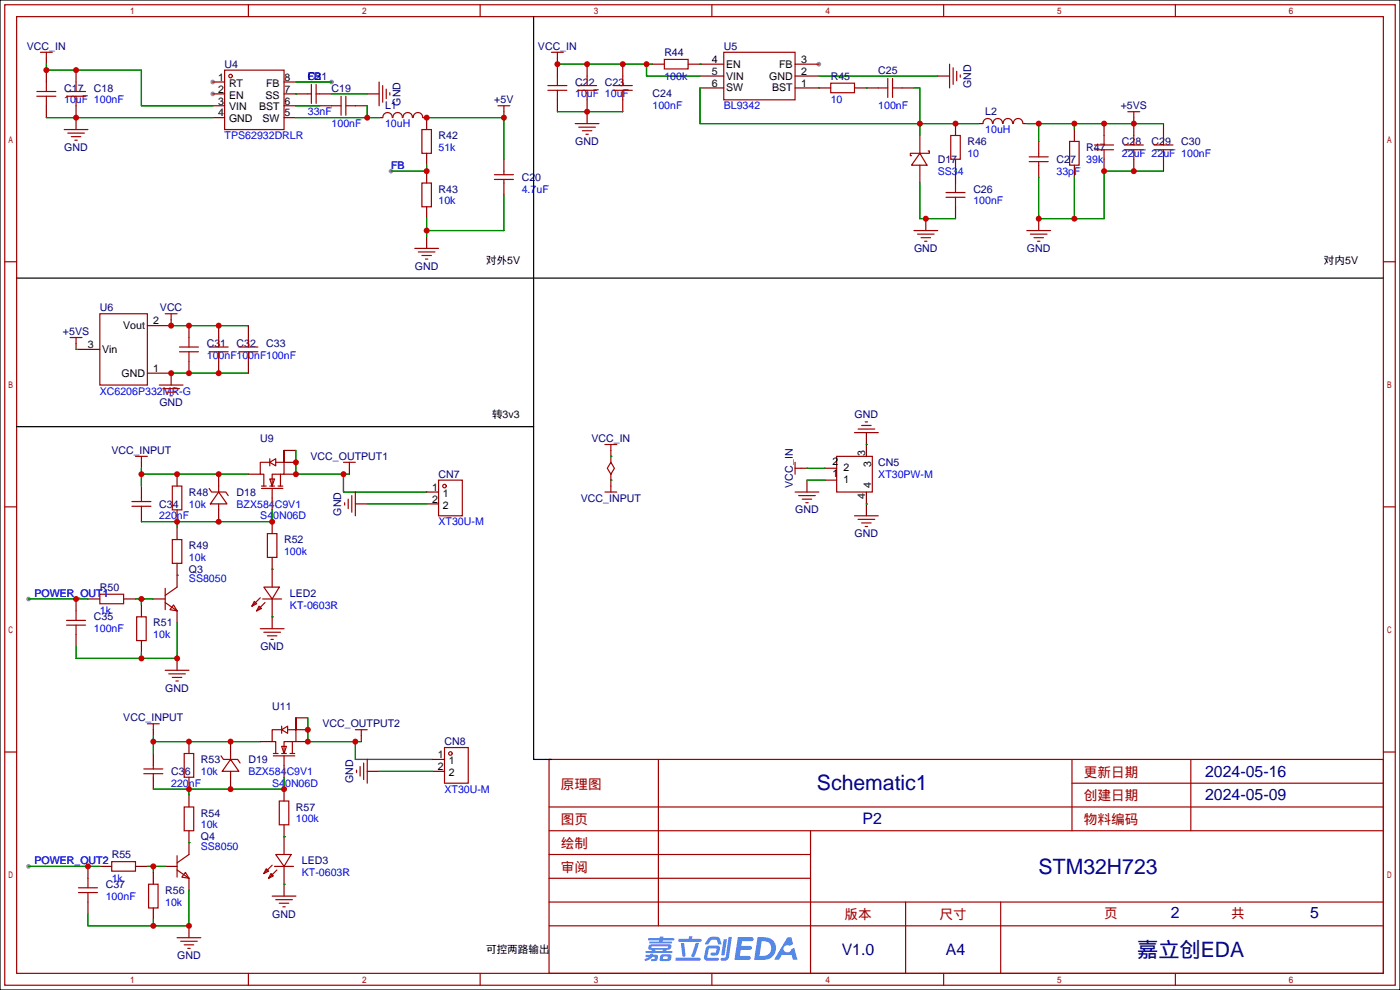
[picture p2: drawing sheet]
<svg xmlns="http://www.w3.org/2000/svg" width="299mm" height="212mm" viewBox="0 0 299 212" stroke-linecap="round" stroke-linejoin="round" font-family="sans-serif">
<path d="M0 0h299.2v211.6h-299.2z" fill="#fff" stroke="#000" stroke-width=".25"/>
<g fill="#999">
<circle cx="45.5" cy="17.5" r=".51"/>
<circle cx="45.5" cy="20.1" r=".51"/>
<circle cx="175" cy="13.7" r=".51"/>
<circle cx="83.6" cy="36.6" r=".51"/>
<circle cx="70.9" cy="17.5" r=".51"/>
<circle cx="6.1" cy="128" r=".51"/>
<circle cx="6.1" cy="185.2" r=".51"/>
</g>
<g fill="none" stroke="#a10000" stroke-width=".25">
<path d="M1 1h297.2v209.6h-297.2zM3.6 3.6h292.1v204.4h-292.1zM53.1 1v2.6M102.6 1v2.6M152.1 1v2.6M201.7 1v2.6M251.2 1v2.6M1 55.9h2.6M295.7 55.9h2.5M1 108.3h2.6M295.7 108.3h2.5M1 160.7h2.6"/>
<path d="M117.3 162.3h178.4v45.7h-178.4zM117.3 177.5h178.4M117.3 172.5h178.4M140.7 162.3v35.6M173.2 177.5v30.5M229.1 162.3v15.2M229.1 167.4h66.6M254.5 162.3v15.2M295.7 160.7h2.5M117.3 182.6h55.9M117.3 197.9h178.4M117.3 192.8h178.4"/>
<path d="M117.3 187.7h55.9M193.5 192.8v15.2M213.9 192.8v15.2M53.1 208v2.6M102.6 208v2.6M152.1 208v2.6M201.7 208v2.6M251.2 208v2.6"/>
</g>
<g fill="#5487ff">
<path d="M157.7 200.3h2.7a.48 .48 0 0 1 .7 .4 .48 .48 0 0 1-.7 .4h-1.8l-.2 1.1h1.9a.43 .43 0 0 1 .4 .4 .43 .43 0 0 1-.5 .4h-1.9l-.2 1.3h1.7a.45 .45 0 0 1 .6 .2 .45 .45 0 0 1-.2 .6h-3.2z"/>
<path d="M168.3 200.3h.8l.4 1.5-.7 .3a.84 .84 0 0 0-1.2 .3 .84 .84 0 0 0 .3 1.1 .84 .84 0 0 0 1.1-.4l.1-.2 .6-.3 .7 2.5h-.9l-.3-1h-2.1l-.6 1h-1.1z"/>
<path d="M154.7 200.8h.7l-.5 3.1a.36 .36 0 0 1-.4 .3 .36 .36 0 0 1-.3-.3z"/>
<path d="M155.7 200.2h.7l-.6 4.3a1.13 1.13 0 0 1-1.8 .6l.2-.4h.8l.1-.2z"/>
<path d="M151.4 200.6l.6-.4h1a.77 .77 0 0 1 .9 .5l.3 1-.2 .2h-.5l-.3-.9-.2-.2-1 .1-.7 1-.6-.1v-.2z"/>
<path d="M151 202.4l.5-.3h1.7a.81 .81 0 0 1 .7 .5 .81 .81 0 0 1-.2 .8 .81 .81 0 0 1-.9 .8h-.7a.32 .32 0 0 1-.3-.3 .32 .32 0 0 1 .4-.3h.8l.2-.9-1.7 .1-.3 1.8 2.2 .1a.32 .32 0 0 1 .3 .4 .32 .32 0 0 1-.4 .2h-2.3l-.4-.3-.1-.5z"/>
<path d="M144.4 204.7h5a.33 .33 0 0 1 .4 .3 .33 .33 0 0 1-.4 .3h-4.9l-.1-.1z"/>
<path d="M148.7 201.5h.7l-.6 2a.98 .98 0 0 1-.8 1.1l-.3-.3z"/>
<path d="M145.5 201.6h.7l.3 2.5a.34 .34 0 0 1-.3 .4 .34 .34 0 0 1-.4-.3z"/>
<path d="M145 200.7h2.2l.2-.6h.6l-.1 .6h1.8a.32 .32 0 0 1 .3 .3 .32 .32 0 0 1-.4 .3h-4.5l-.1-.2z"/>
<path d="M138 204.1h.9l.1-.3h.7l-.1 .3h.9a.82 .82 0 0 1-.6 1.3h-.7v-.4l.6-.1 .1-.3a.68 .68 0 0 0-.9 .4l-1.1 .4-.2-.4 1-.5h-.8z"/>
<path d="M138.6 200.5h2.4l.1-.3h.7l-.1 .3h2.2l.3 .3-.3 .2h-2.2l-.1 .2h1.8l.2 .3-.2 .1h-4.5l-.1-.4h2l.1-.2h-2.3l-.1-.2z"/>
<path d="M161.9 200.3l-.7 4.9h1.6a2.5 2.5 0 0 0 3.1-2.5 2.5 2.5 0 0 0-3.1-2.4zM162.8 201.1a1.61 1.61 0 0 1 2 1.5 1.61 1.61 0 0 1-1.8 1.7h-.7z"/>
<path d="M138.7 202a.55 .55 0 0 0-.2 .8 .55 .55 0 0 0 .7 .2l.1 .3h-1.3v.3l5.5 .1 .2-.2-.2-.2h-1.2l.2-.3a.7 .7 0 0 0 .9-.3 .7 .7 0 0 0-.1-.8l-4.1-.1zM139.3 202.3l3.3-.1 .2 .1-.2 .3h-3.2zM140 203h1.7l-.1 .3h-1.5z"/>
<path d="M141.2 204.2a1.05 1.05 0 0 0-.1 1.2 2.91 2.91 0 0 0 2.2-.2 .98 .98 0 0 0 0-1.2h-1.6zM141.8 204.5l.8-.1 .1 .4-.2 .2-.8-.1z"/>
</g>
<g fill="none" stroke="#a10000" stroke-width=".25">
<path d="M7.9 19.6h4M8.6 11.2h2.6M9.9 11.2v1.2M9.9 17.5v2.1M14.2 19.6h4.1M16.3 17.5v2.1M48 15h12.7v12.7h-12.7zM66.5 18v4.1M67.6 18v4.1M81 17.5v5.1M81.8 18.3v3.5M82.5 19.1v2"/>
<path d="M83.3 19.8v.5M117.1 19.3h4.1M117.1 18.3h4.1M117.9 11.2h2.5M119.1 11.2v1.2M119.1 16.3v2M119.1 19.3v2M123.4 19.3h4.1M123.4 18.3h4.1M125.5 16.3v2M125.5 19.3v2M131.1 19.3h4"/>
<path d="M131.1 18.3h4M133.1 16.3v2M133.1 19.3v2M142 12.7h5.1v2h-5.1zM154.7 11.2h15.2v10.1h-15.2zM177.5 17.8h5.1v2h-5.1zM187.7 18.8h2M189.7 16.8v4M190.8 18.8h2M190.8 16.8v4M202.9 13.7v5.1M203.7 14.5v3.5"/>
<path d="M204.5 15.2v2.1M205.2 16v.5M7.9 20.6h4M9.9 20.6v2M13.7 27.7h5.1M14.2 20.6h4.1M14.5 28.4h3.5M15.2 29.2h2.1M16 30h.5M16.3 20.6v2M65.8 20.1h.7M67.6 20.1h.7"/>
<path d="M70.9 22.6h2M72.9 20.6v4M73.9 22.6h2M73.9 20.6v4M81.8 25.1a1.01 1.01 0 0 1 1-1.1 1.01 1.01 0 0 1 1 1.1M84 25.1a1.01 1.01 0 0 1 1-1.1 1.01 1.01 0 0 1 1 1.1M86.1 25.1a1.01 1.01 0 0 1 1-1.1 1.01 1.01 0 0 1 1 1.1M88.3 25.1a1.01 1.01 0 0 1 1-1.1 1.01 1.01 0 0 1 1 1.1M90.2 27.7h2v5.1h-2zM90.2 39.1h2v5.1h-2zM105.7 38.4h4M105.7 37.3h4"/>
<path d="M106.4 22.6h2.6M107.7 22.6v1.3M107.7 36.6v.7M107.7 38.4v.7M122.9 26.4h5.1M123.7 27.2h3.6M124.5 27.9h2M125.2 28.7h.5M196.6 32.8l1.5 2.5h-3.3zM198.4 32.3h.2v.5h-4v.5h.2M203.2 29h2v5h-2zM204.2 39.1v2"/>
<path d="M210.1 26.4a1.01 1.01 0 0 1 1-1.1 1.01 1.01 0 0 1 1 1.1M212.2 26.4a1.01 1.01 0 0 1 1.1-1.1 1.01 1.01 0 0 1 1 1.1M214.4 26.4a1.01 1.01 0 0 1 1-1.1 1.01 1.01 0 0 1 1 1.1M216.6 26.4a1.01 1.01 0 0 1 1-1.1 1.01 1.01 0 0 1 1 1.1M220 34.5h4M220 33.5h4M222 32.8v.7M222 34.5v.8M228.6 30.2h2v5.1h-2zM233.9 32h4.1M233.9 31h4.1M236 29v2"/>
<path d="M236 32v2M240.3 32h4M240.3 31h4M241 23.9h2.6M242.3 23.9v1.2M242.3 29v2M242.3 32v2M246.6 32h4.1M246.6 31h4.1M248.7 29v2M248.7 32v2M88.6 53.1h5.1"/>
<path d="M89.4 53.8h3.6M90.2 54.6h2M90.9 55.4h.5M195.3 49.3h5.1M196.1 50h3.5M196.8 50.8h2.1M197.6 51.6h.5M202.2 42.2h4M202.2 41.1h4M204.2 42.2v2M219.5 49.3h5M220.2 50h3.6"/>
<path d="M221 50.8h2M221.7 51.6h.5M15 72.1h2.5M16.3 72.1v1.3M21.3 67.1h10.2v15.2h-10.2zM35.3 67.1h2.5M36.6 67.1v1.2M38.4 75.2h4M38.4 74.2h4M40.4 72.1v2.1M40.4 75.2v2M44.7 75.2h4.1"/>
<path d="M44.7 74.2h4.1M46.7 72.1v2.1M46.7 75.2v2M51.1 75.2h4M51.1 74.2h4M53.1 72.1v2.1M53.1 75.2v2M29 97.5h2.5M30.2 97.5v1.3M34 82.3h5.1M34.8 83.1h3.6M35.6 83.8h2"/>
<path d="M36.3 84.6h.5M57.7 98.8l1.2-.8v1.6zM57.7 98.8h-2.1v2.5h.8v2.6M57.7 98v1.6M58.9 98.8h1.8v-2.5v5h-2.5v2.6M73.4 98.8h2.5M74.7 98.8v1.3M129.3 95h2.5M130.6 98.8l.7 1.3-.7 1.2-.8-1.2zM130.6 95v1.3M169.9 98.8v2.5M178.8 97.5h7.6v7.7h-7.6z"/>
<path d="M182.6 92.5h5.1M183.4 91.7h3.5M184.1 90.9h2.1M184.9 90.2h.5M28.2 108.2h4.1M28.2 107.2h4.1M30.2 106.4v.8M30.2 108.2v.8M36.8 103.9h2.1v5.1h-2.1zM36.8 115.3h2.1v5.1h-2.1zM44.7 104.4l.5 .8h3.1l.5 .7M46.7 105.2l1.8 2.5h-3.5z"/>
<path d="M46.7 103.9v1.3M46.7 107.7v1.3M55.9 104.4h4.6M55.9 103.9h1M57.1 114h2.1v5.1h-2.1zM57.7 102.4h1l-.5 1.5zM57.7 103.9h1M58.2 104.4v2M59.4 103.9h1.1M59.9 101.3v2.6M73.7 107.4v.5M74.4 106.7v2"/>
<path d="M75.2 105.9v3.6M75.9 105.2v5M93.7 102.6h5.1v7.6h-5.1zM129.3 105.2h2.5M130.6 103.9v1.3M169.9 105.2h5.1M169.9 100.1h1.3M170.7 105.9h3.5M171.4 106.7h2.1M172.2 107.4h.5M182.6 110.2h5.1M183.4 111h3.5"/>
<path d="M184.1 111.8h2.1M184.9 112.5h.5M14.2 133.6h4.1M14.2 132.6h4.1M16.3 130.6v2M16.3 133.6v2M21.3 127h5.1v2h-5.1zM29.2 131.8h2v5.1h-2zM35.3 128.8l2.5 1.8M35.3 125.7v4.6M37.1 129.3l.7 1.3-1.5-.3zM37.8 125.5l-2.5 1.8"/>
<path d="M54.4 128.5l.5 .5-1.1 .5zM55.4 129.5l.5 .5-1 .6zM55.6 127.8l-1.8 1.7M55.6 134.4h5.1M56.1 128h4.1M56.4 125.5h3.3l-1.5 2.5zM56.4 135.1h3.5M56.6 128.8l-1.7 1.8M57.1 135.9h2.1M57.9 136.7h.5M31.5 154.7h2.5M32.8 154.7v1.3"/>
<path d="M35.3 143.3h5.1M36.1 144h3.5M36.8 144.8h2.1M37.6 145.5h.5M60.2 159.5h1l-.5 1.5zM60.2 156l1.3-.8v1.5zM60.2 156h-2v2.5h.7v2.5M60.2 155.2v1.5M61.5 156h1.7v-2.6v5.1h-2.5v2.5M62.5 158.5v2.5M75.9 156h2.6M77.2 156v1.2"/>
<path d="M95 159.8h5.1v7.6h-5.1zM30.7 165.4h4.1M30.7 164.3h4.1M32.8 163.6v.7M32.8 165.4v.7M39.4 161h2v5.1h-2zM39.4 172.5h2v5h-2zM47.2 161.5l.6 .8h3l.5 .8M49.3 162.3l1.8 2.5h-3.6zM49.3 161v1.3M49.3 164.8v1.3M58.4 161.5h4.6"/>
<path d="M58.4 161h1M59.7 171.2h2v5.1h-2zM60.2 161h1M60.7 161.5v2.1M62 161h1M76.2 164.6v.5M77 163.8v2.1M77.7 163.1v3.5M78.5 162.3v5.1M16.8 190.8h4M16.8 189.7h4M18.8 187.7v2"/>
<path d="M18.8 190.8v2M23.9 184.2h5.1v2h-5.1zM31.7 189h2.1v5.1h-2.1zM37.8 185.9l2.6 1.8M37.8 182.9v4.6M39.6 186.4l.8 1.3-1.5-.2zM40.4 182.6l-2.6 1.8M56.9 185.7l.5 .5-1 .5zM57.9 186.7l.5 .5-1 .5zM58.2 184.9l-1.8 1.8M58.2 191.5h5M58.7 185.2h4"/>
<path d="M58.9 182.6h3.3l-1.5 2.6zM58.9 192.3h3.6M59.2 185.9l-1.8 1.8M59.7 193h2M60.5 193.8h.5M37.8 200.4h5.1M38.6 201.2h3.6M39.4 201.9h2M40.1 202.7h.5"/>
<circle cx="49.3" cy="16.3" r=".38"/>
<circle cx="95" cy="103.9" r=".38"/>
<circle cx="96.3" cy="161" r=".38"/>
</g>
<g fill="none" stroke="#870000" stroke-width=".25">
<path d="M9.9 12.4v1.3M9.9 15v2.5M16.3 15v2.5M45.5 17.5h2.5M60.7 17.5h2.5M119.1 12.4v3.9M125.5 13.7v2.6M133.1 13.7v2.6M139.4 13.7h2.6M147.1 13.7h7.6M149.6 18.8h5.1M149.6 16.3h5.1"/>
<path d="M169.9 18.8h7.6M169.9 16.3h5.1M169.9 13.7h5.1M182.6 18.8h5.1M192.8 18.8h2.5M200.4 16.3h2.5M9.9 22.6v2.5M16.3 22.6v5.1M45.5 20.1h2.5M45.5 22.6h2.5M45.5 25.1h2.5M60.7 20.1h5.1"/>
<path d="M60.7 22.6h2.5M60.7 25.1h2.5M68.3 20.1h2.6M68.3 22.6h2.6M75.9 22.6h2.6M78.5 20.1h2.5M81 25.1h.8M90.4 25.1h.8v2.6M91.2 32.8v2.5M91.2 36.6v2.5M107.7 23.9v1.2M107.7 34v2.6"/>
<path d="M107.7 39.1v2.6M119.1 21.3v2.6M125.5 21.3v5.1M133.1 21.3v2.6M196.6 29v3.8M196.6 35.3v3.8M204.2 26.4v2.6M204.2 34v5.1M209.3 26.4h.8M218.7 26.4h.8M222 30.2v2.6M222 35.3v2.5"/>
<path d="M229.6 27.7v2.5M229.6 35.3v2.5M236 26.4v2.6M236 34v2.6M242.3 25.1v3.9M242.3 34v2.6M248.7 26.4v2.6M248.7 34v2.6M91.2 44.2v2.5M91.2 50.5v2.6M197.9 46.7v2.6M204.2 44.2v2.5"/>
<path d="M222 46.7v2.6M16.3 73.4v1.3h5M31.5 79.8h5.1v2.5M36.6 68.3v1.3h-5.1M40.4 69.6v2.5M40.4 77.2v2.6M46.7 69.6v2.5M46.7 77.2v2.6M53.1 69.6v2.5M53.1 77.2v2.6M30.2 98.8v1.3M60.7 98.8h2.5"/>
<path d="M60.7 96.3h2.5M130.6 96.3v2.5M185.2 92.5v5M30.2 103.9v2.5M30.2 109v2.5M37.8 101.3v2.6M37.8 109v2.5M37.8 112.8v2.5M46.7 101.3v2.6M46.7 109v2.5M53.1 101.3h2.5M58.2 106.4v2.6"/>
<path d="M58.2 111.5v2.5M58.2 119.1v6.4M60.7 101.3h2.5M74.7 100.1v1.2M75.9 107.7h2.6M91.2 107.7h2.5M91.2 105.2h2.5M130.6 101.3v2.6M171.2 100.1h1.3M172.5 102.6v2.6M176.3 102.6h2.5M176.3 100.1h2.5"/>
<path d="M185.2 105.2v5M16.3 128v2.6M16.3 135.6v2.6M18.8 128h2.5M26.4 128h2.6M30.2 129.3v2.5M30.2 136.9v2.5M32.8 128h2.5M37.8 120.4v5.1M37.8 130.6v2.5M58.2 128v6.4M32.8 156v1.2"/>
<path d="M37.8 140.7v2.6M40.4 158.5v2.5M49.3 158.5v2.5M55.6 158.5h2.6M63.2 158.5h2.6M63.2 156h2.6M63.2 153.4h2.6M77.2 157.2v1.3M32.8 161v2.6M32.8 166.1v2.6M40.4 166.1v2.6M40.4 169.9v2.6"/>
<path d="M40.4 177.5v5.1M49.3 166.1v2.6M60.7 163.6v2.5M60.7 168.7v2.5M60.7 176.3v6.3M78.5 164.8h2.5M92.5 164.8h2.5M92.5 162.3h2.5M18.8 185.2v2.5M18.8 192.8v2.5M21.3 185.2h2.6M29 185.2h2.5"/>
<path d="M32.8 186.4v2.6M32.8 194.1v2.5M35.3 185.2h2.5M40.4 187.7v2.5M40.4 197.9v2.5M60.7 185.2v6.3"/>
</g>
<g fill="none" stroke="#008700" stroke-width=".25">
<path d="M9.9 13.7v1.3h20.3v7.6h15.3M63.2 17.5h7.7M119.1 13.7h20.3M138.2 13.7v2.6h11.4M149.6 13.7h.1M149.6 18.8v7.6h59.7M175 18.8h.1M175 16.3h25.4M185.2 18.8h.1M195.3 18.8h1.3v10.2M9.9 25.1h35.6M63.2 20.1h.1"/>
<path d="M63.2 22.6h5.1M63.2 25.1h17.8M70.9 20.1h7.6M78.5 22.6v2.5M91.2 25.1h16.5v8.9M91.2 35.3v1.3h-7.6M119.1 23.9h14M196.6 39.1v7.6h7.6M204.2 36.6h.1M219.5 26.4h29.2M222 26.4v3.8M229.6 26.4v1.3"/>
<path d="M229.6 37.8v8.9M248.7 36.6h-12.7v10.1h-14v-8.9M91.2 46.7v3.8M107.7 41.7v7.6h-16.5M16.3 74.7h.1M36.6 69.6h16.5M36.6 79.8h16.5M63.2 96.3v5h11.5M130.6 97.5h.1M185.2 95h.1M30.2 100.1v3.8M30.2 101.3h22.9"/>
<path d="M37.8 111.5v1.3M58.2 109v2.5h-28M73.4 101.3v3.9h17.8M78.5 107.7h12.7M130.6 102.6h.1M172.5 102.6h3.8M172.5 100.1h3.8M185.2 107.7h.1M6.1 128h12.7M29 128h3.8M30.2 128v1.3M30.2 139.4v1.3"/>
<path d="M37.8 122.9h.1M37.8 133.1v7.6h-21.5v-2.5M58.2 121.7h.1M58.2 131.8h.1M32.8 157.2v3.8M32.8 158.5h22.8M65.8 153.4v5.1h11.4M75.9 158.5v3.8h16.6M40.4 168.7v1.2M60.7 178.8h.1M60.7 166.1v2.6h-27.9M81 164.8h11.5"/>
<path d="M6.1 185.2h15.2M31.5 185.2h3.8M32.8 185.2v1.2M32.8 196.6v1.3M40.4 180.1h.1M40.4 190.2v7.7h-21.6v-2.6M60.7 189h.1"/>
</g>
<path d="M114 3.6v55.8h-110.4M295.7 59.4h-181.7v31.8h-110.4M114 91.2v71.1h3.9" fill="none" stroke="#000" stroke-width=".25"/>
<g fill="#c00">
<circle cx="9.9" cy="15" r=".63"/>
<circle cx="16.3" cy="15" r=".63"/>
<circle cx="16.3" cy="25.1" r=".63"/>
<circle cx="78.5" cy="25.1" r=".63"/>
<circle cx="91.2" cy="36.6" r=".63"/>
<circle cx="91.2" cy="49.3" r=".63"/>
<circle cx="107.7" cy="25.1" r=".63"/>
<circle cx="91.2" cy="25.1" r=".63"/>
<circle cx="119.1" cy="13.7" r=".63"/>
<circle cx="125.5" cy="13.7" r=".63"/>
<circle cx="133.1" cy="13.7" r=".63"/>
<circle cx="138.2" cy="13.7" r=".63"/>
<circle cx="125.5" cy="23.9" r=".63"/>
<circle cx="196.6" cy="26.4" r=".63"/>
<circle cx="204.2" cy="26.4" r=".63"/>
<circle cx="197.9" cy="46.7" r=".63"/>
<circle cx="222" cy="46.7" r=".63"/>
<circle cx="229.6" cy="46.7" r=".63"/>
<circle cx="236" cy="36.6" r=".63"/>
<circle cx="242.3" cy="36.6" r=".63"/>
<circle cx="236" cy="26.4" r=".63"/>
<circle cx="229.6" cy="26.4" r=".63"/>
<circle cx="242.3" cy="26.4" r=".63"/>
<circle cx="222" cy="26.4" r=".63"/>
<circle cx="36.6" cy="69.6" r=".63"/>
<circle cx="40.4" cy="69.6" r=".63"/>
<circle cx="46.7" cy="69.6" r=".63"/>
<circle cx="36.6" cy="79.8" r=".63"/>
<circle cx="40.4" cy="79.8" r=".63"/>
<circle cx="46.7" cy="79.8" r=".63"/>
<circle cx="30.2" cy="101.3" r=".63"/>
<circle cx="37.8" cy="101.3" r=".63"/>
<circle cx="46.7" cy="101.3" r=".63"/>
<circle cx="30.2" cy="128" r=".63"/>
<circle cx="37.8" cy="140.7" r=".63"/>
<circle cx="30.2" cy="140.7" r=".63"/>
<circle cx="58.2" cy="111.5" r=".63"/>
<circle cx="46.7" cy="111.5" r=".63"/>
<circle cx="37.8" cy="111.5" r=".63"/>
<circle cx="73.4" cy="101.3" r=".63"/>
<circle cx="63.2" cy="101.3" r=".63"/>
<circle cx="63.2" cy="98.8" r=".63"/>
<circle cx="32.8" cy="158.5" r=".63"/>
<circle cx="40.4" cy="158.5" r=".63"/>
<circle cx="49.3" cy="158.5" r=".63"/>
<circle cx="32.8" cy="185.2" r=".63"/>
<circle cx="40.4" cy="197.9" r=".63"/>
<circle cx="32.8" cy="197.9" r=".63"/>
<circle cx="60.7" cy="168.7" r=".63"/>
<circle cx="49.3" cy="168.7" r=".63"/>
<circle cx="40.4" cy="168.7" r=".63"/>
<circle cx="75.9" cy="158.5" r=".63"/>
<circle cx="65.8" cy="158.5" r=".63"/>
<circle cx="65.8" cy="156" r=".63"/>
<circle cx="16.3" cy="128" r=".63"/>
<circle cx="18.8" cy="185.2" r=".63"/>
</g>
<g font-size="4.5" fill="#000080">
<text x="174.6" y="168.9">Schematic1</text>
<text x="222" y="186.7">STM32H723</text>
<text x="243.1" y="204.5">嘉立创EDA</text>
</g>
<g font-size="3.4" fill="#000080">
<text x="257.6" y="166">2024-05-16</text>
<text x="257.6" y="171.1">2024-05-09</text>
<text x="184.4" y="176.2">P2</text>
<text x="250.3" y="196.2">2</text>
<text x="280" y="196.2">5</text>
<text x="179.9" y="204.1">V1.0</text>
<text x="202.1" y="204.1">A4</text>
</g>
<g font-size="2.9" fill="#a00000">
<text x="231.6" y="166">更新日期</text>
<text x="119.9" y="168.5">原理图</text>
<text x="231.6" y="171.1">创建日期</text>
<text x="119.9" y="176.2">图页</text>
<text x="231.6" y="176.2">物料编码</text>
<text x="119.9" y="181.2">绘制</text>
<text x="119.9" y="186.3">审阅</text>
<text x="180.5" y="196.5">版本</text>
<text x="200.8" y="196.5">尺寸</text>
<text x="236" y="196.2">页</text>
<text x="263.1" y="196.2">共</text>
</g>
<g font-size="2.3" fill="#000080">
<text x="5.8" y="10.7">VCC_IN</text>
<text x="115" y="10.7">VCC_IN</text>
<text x="142" y="11.9">R44</text>
<text x="154.7" y="10.7">U5</text>
<text x="48" y="14.5">U4</text>
<text x="65.8" y="17">C21</text>
<text x="177.5" y="17">R45</text>
<text x="187.7" y="15.8">C25</text>
<text x="13.7" y="19.6">C17</text>
<text x="20.1" y="19.6">C18</text>
<text x="70.9" y="19.6">C19</text>
<text x="82.3" y="23.4">L1</text>
<text x="85.6" y="22.6" transform="rotate(-90 85.6 22.6)">GND</text>
<text x="105.6" y="22.1">+5V</text>
<text x="122.9" y="18.3">C22</text>
<text x="129.3" y="18.3">C23</text>
<text x="139.4" y="20.8">C24</text>
<text x="207.5" y="18.8" transform="rotate(-90 207.5 18.8)">GND</text>
<text x="239.5" y="23.4">+5VS</text>
<text x="93.7" y="29.7">R42</text>
<text x="210.6" y="24.6">L2</text>
<text x="13.7" y="32.3">GND</text>
<text x="123" y="31">GND</text>
<text x="200.4" y="34.8">D17</text>
<text x="206.8" y="31">R46</text>
<text x="225.8" y="34.8">C27</text>
<text x="232.2" y="32.3">R47</text>
<text x="239.8" y="31">C28</text>
<text x="246.1" y="31">C29</text>
<text x="252.5" y="31">C30</text>
<text x="93.7" y="41.2">R43</text>
<text x="111.5" y="38.6">C20</text>
<text x="208" y="41.2">C26</text>
<text x="195.4" y="53.9">GND</text>
<text x="219.5" y="53.9">GND</text>
<text x="88.7" y="57.7">GND</text>
<text x="13.5" y="71.6">+5VS</text>
<text x="21.3" y="66.6">U6</text>
<text x="34.2" y="66.6">VCC</text>
<text x="44.2" y="74.2">C31</text>
<text x="50.5" y="74.2">C32</text>
<text x="56.9" y="74.2">C33</text>
<text x="34.1" y="86.9">GND</text>
<text x="182.7" y="89.4">GND</text>
<text x="55.6" y="94.5">U9</text>
<text x="126.4" y="94.5">VCC_IN</text>
<text x="23.8" y="97">VCC_INPUT</text>
<text x="66.4" y="98.3">VCC_OUTPUT1</text>
<text x="187.7" y="99.6">CN5</text>
<text x="40.4" y="105.9">R48</text>
<text x="50.5" y="105.9">D18</text>
<text x="93.7" y="102.1">CN7</text>
<text x="124.1" y="107.2">VCC_INPUT</text>
<text x="169.4" y="104.2" transform="rotate(-90 169.4 104.2)">VCC_IN</text>
<text x="34" y="108.5">C34</text>
<text x="72.9" y="110.2" transform="rotate(-90 72.9 110.2)">GND</text>
<text x="170" y="109.7">GND</text>
<text x="40.4" y="117.4">R49</text>
<text x="60.7" y="116.1">R52</text>
<text x="182.7" y="114.8">GND</text>
<text x="40.4" y="122.4">Q3</text>
<text x="21.3" y="126.2">R50</text>
<text x="62" y="127.5">LED2</text>
<text x="20.1" y="132.6">C35</text>
<text x="32.8" y="133.9">R51</text>
<text x="55.7" y="138.9">GND</text>
<text x="35.3" y="147.8">GND</text>
<text x="26.3" y="154.2">VCC_INPUT</text>
<text x="58.2" y="151.6">U11</text>
<text x="68.9" y="155.5">VCC_OUTPUT2</text>
<text x="95" y="159.3">CN8</text>
<text x="36.6" y="165.6">C36</text>
<text x="42.9" y="163.1">R53</text>
<text x="53.1" y="163.1">D19</text>
<text x="75.4" y="167.4" transform="rotate(-90 75.4 167.4)">GND</text>
<text x="63.2" y="173.2">R57</text>
<text x="42.9" y="174.5">R54</text>
<text x="42.9" y="179.6">Q4</text>
<text x="23.9" y="183.4">R55</text>
<text x="64.5" y="184.7">LED3</text>
<text x="22.6" y="189.7">C37</text>
<text x="35.3" y="191">R56</text>
<text x="58.2" y="196.1">GND</text>
<text x="37.9" y="205">GND</text>
</g>
<g font-size="2.3">
<text x="46.6" y="17.3">1</text>
<text x="60.8" y="17.3">8</text>
<text x="152.2" y="13.4">4</text>
<text x="152.2" y="16">5</text>
<text x="155.2" y="14.5">EN</text>
<text x="155.2" y="17">VIN</text>
<text x="164.4" y="17">GND</text>
<text x="166.5" y="14.5">FB</text>
<text x="171.2" y="16">2</text>
<text x="171.2" y="13.4">3</text>
<text x="46.6" y="19.8">2</text>
<text x="46.6" y="22.3">3</text>
<text x="48.9" y="18.5">RT</text>
<text x="48.9" y="21.1">EN</text>
<text x="48.9" y="23.6">VIN</text>
<text x="55.4" y="23.6">BST</text>
<text x="56.7" y="21.1">SS</text>
<text x="56.9" y="18.5">FB</text>
<text x="60.8" y="22.3">6</text>
<text x="60.8" y="19.8">7</text>
<text x="152.2" y="18.5">6</text>
<text x="155.2" y="19.5">SW</text>
<text x="165" y="19.5">BST</text>
<text x="171.2" y="18.5">1</text>
<text x="46.6" y="24.9">4</text>
<text x="48.9" y="26.1">GND</text>
<text x="56.1" y="26.1">SW</text>
<text x="60.8" y="24.9">5</text>
<text x="103.9" y="56.4">对外5V</text>
<text x="283" y="56.4">对内5V</text>
<text x="26.3" y="70.3">Vout</text>
<text x="32.8" y="69.3">2</text>
<text x="18.8" y="74.4">3</text>
<text x="21.8" y="75.4">Vin</text>
<text x="26" y="80.5">GND</text>
<text x="32.8" y="79.5">1</text>
<text x="105.2" y="89.4">转3v3</text>
<text x="177.9" y="101.9">1</text>
<text x="177.9" y="99.3">2</text>
<text x="180.2" y="100.6">2</text>
<text x="184.9" y="97.4" transform="rotate(-90 184.9 97.4)">3</text>
<text x="186.2" y="99.7" transform="rotate(-90 186.2 99.7)">3</text>
<text x="92.3" y="104.9">1</text>
<text x="92.3" y="107.4">2</text>
<text x="94.7" y="106.2">1</text>
<text x="180.2" y="103.1">1</text>
<text x="184.9" y="106.5" transform="rotate(-90 184.9 106.5)">4</text>
<text x="186.2" y="104.2" transform="rotate(-90 186.2 104.2)">4</text>
<text x="94.7" y="108.7">2</text>
<text x="93.6" y="162">1</text>
<text x="93.6" y="164.6">2</text>
<text x="95.9" y="163.3">1</text>
<text x="95.9" y="165.8">2</text>
<text x="103.9" y="203.7">可控两路输出</text>
</g>
<g font-size="2.3" fill="#00f">
<text x="65.8" y="17">FB</text>
<text x="142" y="17">100k</text>
<text x="13.7" y="22.1">10uF 100nF</text>
<text x="122.9" y="20.8">10uF 10uF</text>
<text x="139.4" y="23.4">100nF</text>
<text x="154.7" y="23.4">BL9342</text>
<text x="177.5" y="22.1">10</text>
<text x="187.7" y="23.4">100nF</text>
<text x="48" y="29.7">TPS62932DRLR</text>
<text x="65.8" y="24.6">33nF</text>
<text x="70.9" y="27.2">100nF</text>
<text x="82.3" y="27.2">10uH</text>
<text x="210.6" y="28.5">10uH</text>
<text x="93.7" y="32.3">51k</text>
<text x="206.8" y="33.5">10</text>
<text x="232.2" y="34.8">39k</text>
<text x="239.8" y="33.5">22uF 22uF 100nF</text>
<text x="83.6" y="36.1">FB</text>
<text x="111.5" y="41.2">4.7uF</text>
<text x="200.4" y="37.3">SS34</text>
<text x="225.8" y="37.3">33pF</text>
<text x="93.7" y="43.7">10k</text>
<text x="208" y="43.7">100nF</text>
<text x="44.2" y="76.7">100nF100nF100nF</text>
<text x="21.3" y="84.3">XC6206P332MR-G</text>
<text x="187.7" y="102.1">XT30PW-M</text>
<text x="34" y="111">220nF</text>
<text x="40.4" y="108.5">10k</text>
<text x="50.5" y="108.5">BZX584C9V1</text>
<text x="55.6" y="111">S40N06D</text>
<text x="93.7" y="112.3">XT30U-M</text>
<text x="40.4" y="119.9">10k</text>
<text x="60.7" y="118.6">100k</text>
<text x="40.4" y="124.5">SS8050</text>
<text x="7.4" y="127.5">POWER_OUT1</text>
<text x="21.3" y="131.3">1k</text>
<text x="62" y="130.1">KT-0603R</text>
<text x="20.1" y="135.1">100nF</text>
<text x="32.8" y="136.4">10k</text>
<text x="42.9" y="165.6">10k</text>
<text x="53.1" y="165.6">BZX584C9V1</text>
<text x="36.6" y="168.2">220nF</text>
<text x="58.2" y="168.2">S40N06D</text>
<text x="95" y="169.4">XT30U-M</text>
<text x="42.9" y="177">10k</text>
<text x="63.2" y="175.8">100k</text>
<text x="7.4" y="184.7">POWER_OUT2</text>
<text x="42.9" y="181.6">SS8050</text>
<text x="23.9" y="188.5">1k</text>
<text x="64.5" y="187.2">KT-0603R</text>
<text x="22.6" y="192.3">100nF</text>
<text x="35.3" y="193.6">10k</text>
</g>
</svg>
